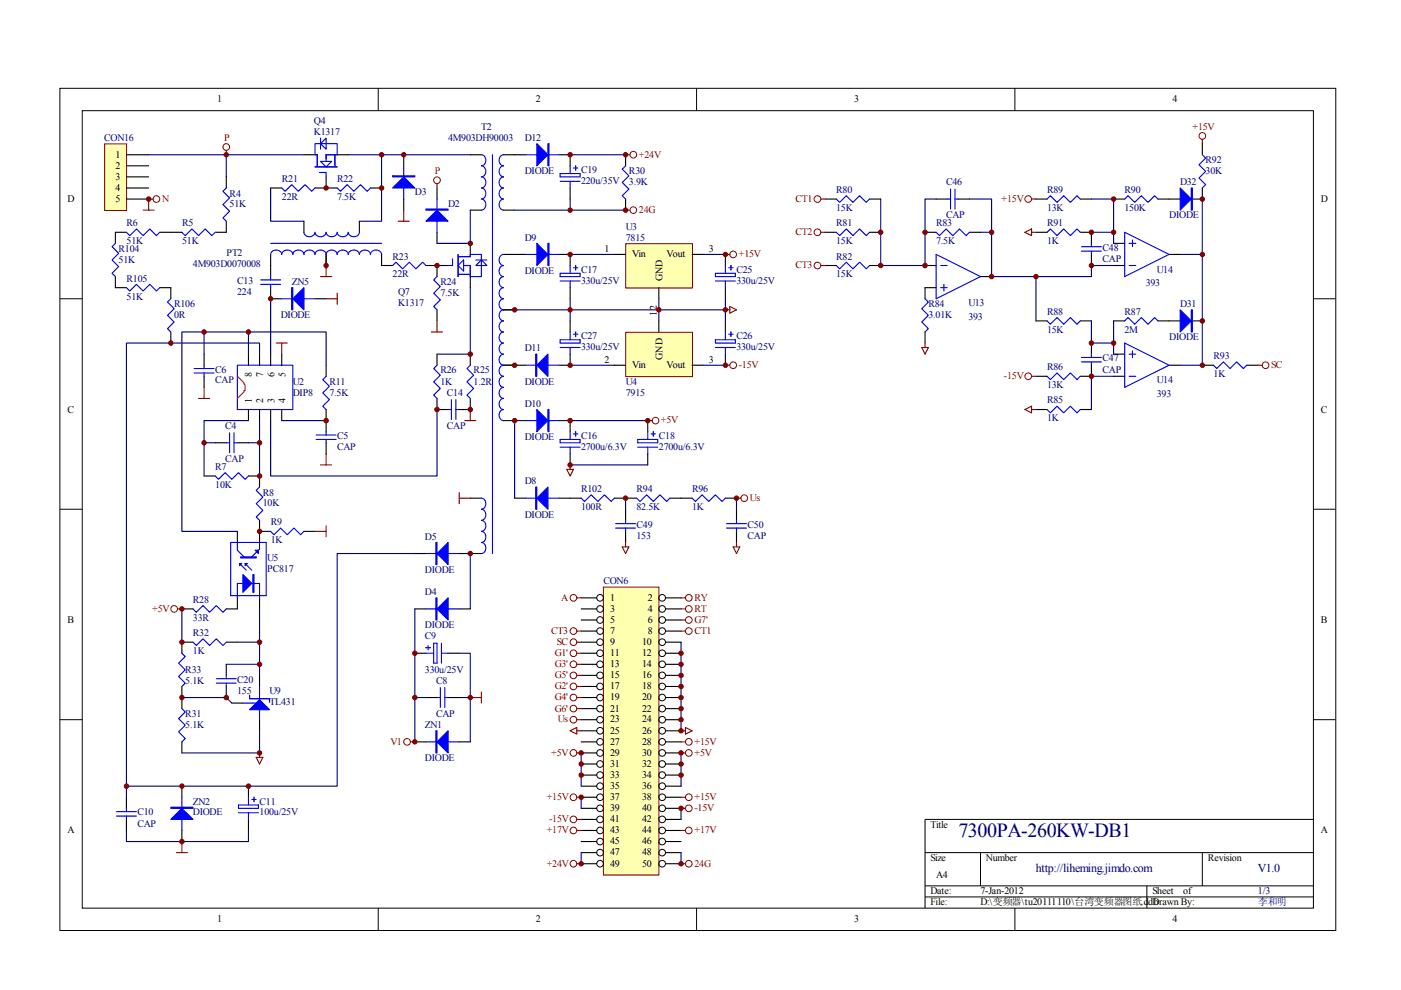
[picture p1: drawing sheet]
<svg xmlns="http://www.w3.org/2000/svg" width="297mm" height="210mm" viewBox="0 0 297 210" stroke-linecap="round" stroke-linejoin="round" font-family="sans-serif">
<g fill="none" stroke="#000" stroke-width=".21">
<path d="M12.7 18.7h270.5v178.6h-270.5zM80.2 18.7v4.7M147.7 18.7v4.7M215.2 18.7v4.7M17.4 23.5h261.1v169h-261.1zM12.7 63.3h4.7M278.4 63.3h4.7M12.7 108h4.7M278.4 108h4.7M12.7 152.6h4.7M278.4 152.6h4.7M278.4 173.7h-82.3v18.8"/>
<path d="M80.2 192.5v4.7M147.7 192.5v4.7M196.1 180.8h82.3M196.1 187.8h82.3M196.1 190.2h82.3M207.9 180.8v7M215.2 192.5v4.7M243.2 187.8v4.7M254.9 180.8v7"/>
</g>
<g fill="none" stroke="#000" stroke-width=".23">
<path d="M99.7 32.8h2.4M106.8 32.8h2.3M99.7 44.6h2.4M106.8 44.6h2.3M106.8 53.9h2.3M52.7 75.1v2.3M55 75.1v2.3M57.4 75.1v2.3M59.7 75.1v2.3M106.8 65.7h2.3M106.8 77.4h2.3M52.7 86.8v2.4"/>
<path d="M55 86.8v2.4M57.4 86.8v2.4M59.7 86.8v2.4M106.8 89.2h2.3M99.7 105.6h2.4M99.7 117.4h2.4"/>
</g>
<path d="M102.1 32.8a1.2 1.2 0 0 1 .9 1.2 1.2 1.2 0 0 1-.9 1.2 1.2 1.2 0 0 1 .9 1.1 1.2 1.2 0 0 1-.9 1.2 1.2 1.2 0 0 1 .9 1.2 1.2 1.2 0 0 1-.9 1.2 1.2 1.2 0 0 1 .9 1.1 1.2 1.2 0 0 1-.9 1.2 1.2 1.2 0 0 1 .9 1.2 1.2 1.2 0 0 1-.9 1.2M106.8 32.8a1.2 1.2 0 0 0-1 1.2 1.2 1.2 0 0 0 1 1.2 1.2 1.2 0 0 0-1 1.1 1.2 1.2 0 0 0 1 1.2 1.2 1.2 0 0 0-1 1.2 1.2 1.2 0 0 0 1 1.2 1.2 1.2 0 0 0-1 1.1 1.2 1.2 0 0 0 1 1.2 1.2 1.2 0 0 0-1 1.2 1.2 1.2 0 0 0 1 1.2M106.8 53.9a1.2 1.2 0 0 0-1 1.2 1.2 1.2 0 0 0 1 1.2 1.2 1.2 0 0 0-1 1.2 1.2 1.2 0 0 0 1 1.1 1.2 1.2 0 0 0-1 1.2 1.2 1.2 0 0 0 1 1.2 1.2 1.2 0 0 0-1 1.2 1.2 1.2 0 0 0 1 1.1 1.2 1.2 0 0 0-1 1.2 1.2 1.2 0 0 0 1 1.2M50.3 77.4h11.8v9.4h-11.8zM106.8 65.7a1.2 1.2 0 0 0-1 1.2 1.2 1.2 0 0 0 1 1.1 1.2 1.2 0 0 0-1 1.2 1.2 1.2 0 0 0 1 1.2 1.2 1.2 0 0 0-1 1.2 1.2 1.2 0 0 0 1 1.1 1.2 1.2 0 0 0-1 1.2 1.2 1.2 0 0 0 1 1.2 1.2 1.2 0 0 0-1 1.2 1.2 1.2 0 0 0 1 1.1 1.21 1.21 0 0 0-1 1.2 1.21 1.21 0 0 0 1 1.2 1.2 1.2 0 0 0-1 1.2 1.2 1.2 0 0 0 1 1.1 1.2 1.2 0 0 0-1 1.2 1.2 1.2 0 0 0 1 1.2 1.2 1.2 0 0 0-1 1.2 1.2 1.2 0 0 0 1 1.1 1.2 1.2 0 0 0-1 1.2 1.2 1.2 0 0 0 1 1.2M102.1 105.6a1.2 1.2 0 0 1 .9 1.2 1.2 1.2 0 0 1-.9 1.2 1.2 1.2 0 0 1 .9 1.1 1.2 1.2 0 0 1-.9 1.2 1.2 1.2 0 0 1 .9 1.2 1.2 1.2 0 0 1-.9 1.2 1.2 1.2 0 0 1 .9 1.1 1.2 1.2 0 0 1-.9 1.2 1.2 1.2 0 0 1 .9 1.2 1.2 1.2 0 0 1-.9 1.2" fill="none" stroke="#00f" stroke-width=".23"/>
<path d="M50.3 79.8l.3 .2a3.7 3.7 0 0 1 1.4 1.9v.9h-.3v.3l-1.4 1.4" fill="none" stroke="#f00" stroke-width=".23"/>
<path d="M22.3 30.6h4.5v14h-4.5z" fill="#ffffb0"/>
<g fill="none" stroke="#800000" stroke-width=".21">
<path d="M22.2 30.5h4.6v14.1h-4.6z"/>
<circle cx="48" cy="31.2" r=".7"/>
<circle cx="92.7" cy="38.2" r=".71"/>
<circle cx="36.9" cy="129.1" r=".71"/>
<circle cx="86.3" cy="157.3" r=".71"/>
</g>
<g fill="none" stroke="#000" stroke-width=".23">
<path d="M26.8 32.8h4.7M26.8 35.2h4.7M26.8 37.5h4.7M26.8 39.9h4.7M48 37.5v2.4M57.4 39.9h2.3M64.4 32.8h2.4M66.8 39.9h4.7M69.1 37.5v2.4M71.5 32.8h2.3M78.5 39.9h2.4M92.7 39.9v2.3"/>
<path d="M109.1 32.8h2.4M118.5 32.8h2.4v2.4M120.9 39.9v2.3M24.5 58.6v2.4h2.3M26.8 42.2h4.7M26.8 49.3h-2.3v2.3M33.9 49.3h4.7M48 46.9v2.4h-2.4M57.4 53.9v4.7M64.4 46.9v2.4M69.1 53.9v2.4M76.2 46.9v2.4"/>
<path d="M80.9 53.9v2.4h2.3M90.3 56.3h4.7M92.7 49.3v2.3M92.7 56.3v2.3M99.7 51.6v2.3M99.7 58.6v2.4M109.1 53.9h2.4M118.5 53.9h2.4v2.4M153.8 53.9v2.4M33.9 61h2.3v2.3M36.2 70.4v2.3M43.3 75.1v2.3"/>
<path d="M43.3 79.8v2.3M57.4 61v2.3h2.3M66.8 63.3h2.3M69.1 77.4v2.4M92.7 65.7v2.3M92.7 75.1v2.3M99.7 75.1v2.3M109.1 77.4h2.4M120.9 75.1v2.3h-2.4M120.9 61v2.3M120.9 68v2.4M153.8 61v2.3"/>
<path d="M153.8 68v2.4M153.8 75.1v2.3M45.6 93.9h2.4M50.3 93.9h2.4M69.1 86.8v4.7M69.1 93.9v2.3M92.7 84.5v2.3h2.3M99.7 84.5v2.3h-2.3M109.1 89.2h2.4M118.5 89.2h2.4v2.3M120.9 96.2v2.4M137.3 89.2v2.3"/>
<path d="M137.3 96.2v2.4M43.3 100.9h2.3M50.3 112.7v2.3M52.7 100.9h2.3v2.4M55 110.3v4.7M55 112.7h2.4M64.4 112.7h2.4M88 117.4h2.3M97.4 117.4h2.3M109.1 105.6h2.4M118.5 105.6h2.4M38.6 129.1h2.3"/>
<path d="M40.9 136.2h-2.3v2.3M48 136.2h2.3M50.3 126.8v2.3h-2.3M55 126.8v2.3M88 129.1h2.3M88 138.5h2.3M95 138.5h2.4M97.4 129.1h2.3M38.6 145.5v4.7M38.6 157.3v2.3M48 140.9v2.3M48 145.5v2.4"/>
<path d="M49.1 149.1h2.4M55 143.2v2.3M55 152.6v2.3M88 157.3h2.3M90.3 147.9h2.4M95 147.9h2.4M97.4 157.3h2.3M26.8 169v2.4M26.8 173.7v2.4M38.6 166.7v2.3M38.6 176.1v2.3M52.7 166.7v2.3"/>
<path d="M52.7 173.7v2.4"/>
</g>
<g fill="none" stroke="#00f" stroke-width=".23">
<path d="M48 39.9l-.7 .7 1.4 1.4-1.4 1.4 1.4 1.4-1.4 1.4 .7 .7M59.7 39.9l.7 .7 1.4-1.4 1.5 1.4 1.4-1.4 1.4 1.4 .7-.7M66.8 35.4h4.7M67.7 36.6h1.4v.9M68 30.5l1.1-1.2v2.3zM68 34.2h2.3l-1.2 1.2zM68 29.3v2.3M69.1 34.2v-1.4h2.4v-2.3h-4.7v2.3h.5v2.6M71 32.8v2.6M71.5 39.9l.7 .7 1.4-1.4 1.4 1.4 1.4-1.4 1.4 1.4 .7-.7M104.4 32.8v84.6M111.5 32.8h7"/>
<path d="M118.8 36.8h4.2v.7h-4.2zM118.8 38.4h4.2M120.9 35.2v1.6M120.9 38.4v1.5M121.6 35.6h.9M122.1 35.2v.9M24.5 51.6l-.7 .7 1.4 1.4-1.4 1.4 1.4 1.4-1.4 1.4 .7 .7M26.8 49.3l.7 .7 1.4-1.5 1.4 1.5 1.4-1.5 1.5 1.5 .7-.7M38.6 49.3l.7 .7 1.4-1.5 1.4 1.5 1.4-1.5 1.4 1.5 .7-.7M55.3 59.3h4.2M57.4 54a1.21 1.21 0 0 1 1.2-1 1.21 1.21 0 0 1 1.1 1 1.21 1.21 0 0 1 1.2-1 1.21 1.21 0 0 1 1.2 1 1.21 1.21 0 0 1 1.2-1 1.21 1.21 0 0 1 1.1 1 1.2 1.2 0 0 1 1.2-1 1.2 1.2 0 0 1 1.2 1 1.21 1.21 0 0 1 1.2-1 1.21 1.21 0 0 1 1.1 1M57.4 58.6v.7"/>
<path d="M57.4 51.6h23.5M64.4 49.3a1.21 1.21 0 0 0 1.2 .9 1.21 1.21 0 0 0 1.2-.9 1.21 1.21 0 0 0 1.2 .9 1.21 1.21 0 0 0 1.1-.9M69.1 49.3a1.21 1.21 0 0 0 1.2 .9 1.21 1.21 0 0 0 1.2-.9 1.21 1.21 0 0 0 1.2 .9 1.21 1.21 0 0 0 1.1-.9 1.21 1.21 0 0 0 1.2 .9 1.21 1.21 0 0 0 1.2-.9M69.1 54a1.21 1.21 0 0 1 1.2-1 1.21 1.21 0 0 1 1.2 1 1.21 1.21 0 0 1 1.2-1 1.21 1.21 0 0 1 1.1 1 1.21 1.21 0 0 1 1.2-1 1.21 1.21 0 0 1 1.2 1 1.2 1.2 0 0 1 1.2-1 1.2 1.2 0 0 1 1.1 1 1.21 1.21 0 0 1 1.2-1 1.21 1.21 0 0 1 1.2 1M83.2 56.3l.8-.7 1.4 1.4 1.4-1.4 1.4 1.4 1.4-1.4 .7 .7M92.7 58.6l-.8 .7 1.5 1.5-1.5 1.4 1.5 1.4-1.5 1.4 .8 .7M92.7 42.2v7.1M95.9 54.9v1.4h-.9M97.1 54.4h2.6v-.5h2.4v4.7h-2.4v-2.3h-1.4M97.1 53.9v4.7M97.1 58.2h2.6M97.1 56.3l1.2-1.2v2.4z"/>
<path d="M100.9 56.3l1.2-1.2 1.1 1.2zM100.9 55.1h2.3M111.5 53.9h7M118.8 57.9h4.2v.7h-4.2zM118.8 59.6h4.2M120.9 56.3v1.6M120.9 59.6v1.4M121.6 56.8h.9M122.1 56.3v.9M151.7 59.6h4.2M151.7 57.9h4.2v.7h-4.2zM153.8 56.3v1.6"/>
<path d="M153.8 59.6v1.4M154.5 56.8h.9M155 56.3v.9M26.8 61l.7 .7 1.4-1.4 1.4 1.4 1.4-1.4 1.5 1.4 .7-.7M36.2 63.3l-.7 .7 1.4 1.5-1.4 1.4 1.4 1.4-1.4 1.4 .7 .7M41.2 79.1h4.2M41.2 78.1h4.2M43.3 77.4v.7M43.3 79.1v.7M55.3 60.3h4.2M57.4 60.3v.7M59.7 63.3h7.1"/>
<path d="M69.1 79.8l-.7 .7 1.4 1.4-1.4 1.4 1.4 1.4-1.4 1.4 .7 .7M92.7 77.4l-.8 .7 1.5 1.4-1.5 1.5 1.5 1.4-1.5 1.4 .8 .7M99.7 77.4l-.7 .7 1.4 1.4-1.4 1.5 1.4 1.4-1.4 1.4 .7 .7M111.5 77.4h7M118.8 72h4.2v.7h-4.2zM118.8 73.7h4.2M120.9 70.4v1.6M120.9 73.7v1.4M121.6 70.9h.9M122.1 70.4v.9M151.7 73.7h4.2M151.7 72h4.2v.7h-4.2z"/>
<path d="M153.8 70.4v1.6M153.8 73.7v1.4M154.5 70.9h.9M155 70.4v.9M48 93.9h.7M48.7 91.8v4.2M49.6 93.9h.7M49.6 91.8v4.2M67 92.2h4.3M67 93.2h4.3M69.1 91.5v.7M69.1 93.2v.7"/>
<path d="M95 86.8h.7M95.7 84.7v4.2M96.7 86.8h.7M96.7 84.7v4.2M111.5 89.2h7M118.8 93.2h4.2v.7h-4.2zM118.8 94.8h4.2M120.9 91.5v1.7M120.9 94.8v1.4M121.6 92h.9M122.1 91.5v1M135.2 93.2h4.3v.7h-4.3z"/>
<path d="M135.2 94.8h4.3M137.3 91.5v1.7M137.3 94.8v1.4M138 92h1M138.5 91.5v1M45.6 100.9l.7 .7 1.4-1.4 1.4 1.4 1.5-1.4 1.4 1.4 .7-.7M48.9 115h7.5v11.3h-7.5zM50.3 115v1.7l1.4 1.4M50.8 119.5l1.4 1.4M52 119.5l1.4 1.4M55 103.3l-.7 .7 1.4 1.4-1.4 1.4 1.4 1.4-1.4 1.4 .7 .7M55 115v1.4l-1.6 1.7"/>
<path d="M57.4 112.7l.7 .7 1.4-1.4 1.4 1.4 1.4-1.4 1.4 1.4 .7-.7M90.3 117.4h7.1M111.5 105.6h7M38.6 138.5l.7 .7-1.4 1.4 1.4 1.4-1.4 1.4 1.4 1.4-.7 .7M40.9 129.1l.7 .7 1.4-1.4 1.4 1.4 1.5-1.4 1.4 1.4 .7-.7M40.9 136.2l.7 .7 1.4-1.5 1.4 1.5 1.5-1.5 1.4 1.5 .7-.7M50.3 126.8v-3.1h4.7v3.1M90.3 129.1h7.1M90.3 137.3h.9M90.3 138.5h1.6M90.8 136.9v.9M91.9 136.4h.8v4.2h-.8z"/>
<path d="M93.6 138.5h1.4M93.6 136.4v4.2M38.6 150.2l.7 .7-1.4 1.5 1.4 1.4-1.4 1.4 1.4 1.4-.7 .7M45.9 144.8h4.2M45.9 143.9h4.2M48 143.2v.7M48 144.8v.7M51.5 149.1h3.3M55 145.5v7.1M90.3 157.3h7.1M92.7 147.9h.7M93.4 145.8v4.2"/>
<path d="M94.3 147.9h.7M94.3 145.8v4.2M24.7 172.1h4.2M24.7 173h4.2M26.8 171.4v.7M26.8 173v.7M38.6 169v7.1M50.6 170.7h4.2v.7h-4.2zM50.6 172.3h4.2M52.7 169v1.7M52.7 172.3v1.4M53.4 169.5h.9"/>
<path d="M53.9 169v1"/>
</g>
<g fill="#800000" stroke="#800000" stroke-width=".21">
<circle cx="69.1" cy="39.9" r=".47"/>
<circle cx="92.7" cy="56.3" r=".47"/>
<circle cx="80.9" cy="32.8" r=".47"/>
<circle cx="80.9" cy="39.9" r=".47"/>
<circle cx="99.7" cy="75.1" r=".47"/>
<circle cx="69.1" cy="56.3" r=".47"/>
<circle cx="99.7" cy="86.8" r=".47"/>
<circle cx="57.4" cy="63.3" r=".47"/>
<circle cx="69.1" cy="89.2" r=".47"/>
<circle cx="92.7" cy="86.8" r=".47"/>
<circle cx="55" cy="93.9" r=".47"/>
<circle cx="43.3" cy="93.9" r=".47"/>
<circle cx="52.7" cy="70.4" r=".47"/>
<circle cx="48" cy="32.8" r=".47"/>
<circle cx="55" cy="100.9" r=".47"/>
<circle cx="55" cy="112.7" r=".47"/>
<circle cx="55" cy="136.2" r=".47"/>
<circle cx="38.6" cy="136.2" r=".47"/>
<circle cx="38.6" cy="147.9" r=".47"/>
<circle cx="48" cy="147.9" r=".47"/>
<circle cx="55" cy="140.8" r=".47"/>
<circle cx="38.6" cy="129.1" r=".47"/>
<circle cx="55" cy="159.6" r=".47"/>
<circle cx="43.3" cy="70.4" r=".47"/>
<circle cx="36.2" cy="72.7" r=".47"/>
<circle cx="38.6" cy="166.7" r=".47"/>
<circle cx="52.7" cy="166.7" r=".47"/>
<circle cx="38.6" cy="178.4" r=".47"/>
<circle cx="26.8" cy="166.7" r=".47"/>
<circle cx="88" cy="138.5" r=".47"/>
<circle cx="99.7" cy="117.4" r=".47"/>
<circle cx="88" cy="147.9" r=".47"/>
<circle cx="99.7" cy="147.9" r=".47"/>
<circle cx="88" cy="157.3" r=".47"/>
<circle cx="109.1" cy="77.4" r=".47"/>
</g>
<g fill="none" stroke="#000080" stroke-width=".23">
<path d="M31.5 32.8h32.9M48 32.8v4.7M57.4 39.9v7h7M73.8 32.8h25.9M80.9 32.8v14.1h-4.7M99.7 44.6v7h-7M43.3 70.4h-4.7v42.3h11.7M52.7 75.1v-4.7h16.4v7M52.7 70.4h-9.4v4.7M55 75.1v-2.4h-28.2v94h44.7v-49.3h16.5M57.4 63.3v11.8M99.7 61v14.1h-7"/>
<path d="M43.3 93.9h2.3M52.7 89.2h-9.4v11.7M52.7 93.9h2.3M55 89.2v11.7M59.7 89.2h9.4M92.7 86.8v14.1h-35.3v-11.7M99.7 117.4v11.7M38.6 129.1v7.1M50.3 136.2h4.7M55 129.1v14.1M88 129.1v28.2M97.4 138.5h2.3v18.8"/>
<path d="M38.6 147.9h9.4l1.1 1.2M48 140.9h7M55 154.9v4.7h-16.4M88 147.9h2.3M97.4 147.9h2.3M26.8 176.1v2.3h25.9v-2.3M26.8 166.7v2.3"/>
</g>
<g fill="none" stroke="#800000" stroke-width=".23">
<path d="M48 31.9v.9M92.7 38.9v1M30.3 44.6h2.4M31.5 42.2v2.4M68 58.6h2.3M69.1 56.3v2.3M58.6 72.7h2.3M59.7 72.7v2.4M69.1 63.3h2.4M71.5 62.2v2.3M91.5 70.4h2.3M92.7 68v2.4"/>
<path d="M42.1 84.5h2.3M43.3 82.1v2.4M68 98.6h2.3M69.1 96.2v2.4M98.5 89.2h2.4M99.7 86.8v2.4M66.8 112.7h2.3M69.1 111.5v2.3M97.4 104.4v2.4M97.4 105.6h2.3M37.6 129.1h1M55 159.6v1"/>
<path d="M87 157.3h1M99.7 147.9h2.4M102.1 146.7v2.4M38.6 178.4v2.4M54.3 160.6h1.4l-.7 1.4zM37.4 180.8h2.3"/>
</g>
<g fill="#00f" stroke="#00f" stroke-width=".23">
<path d="M62.1 63.3l2.3-2.3v4.7z"/>
<path d="M90.3 46.9l2.4-2.3 2.3 2.3z"/>
<path d="M51.5 121.8l1.9 1.9-1.9 1.9z"/>
<path d="M50.8 119.5h.5l-.5 .4z"/>
<path d="M52 119.5h.4l-.4 .4z"/>
<path d="M54.1 116.7h.7v.7z"/>
<path d="M52.9 150.5l2.1-2.1 2.1 2.1z"/>
<path d="M92.7 117.4l2.3-2.4v4.7z"/>
<path d="M92.7 129.1l2.3-2.3v4.7z"/>
<path d="M36.2 173.7l2.4-2.3 2.3 2.3z"/>
<path d="M92.7 157.3l2.3-2.4v4.7z"/>
<path d="M113.8 30.5l2.4 2.3-2.4 2.4z"/>
<path d="M113.8 51.6l2.4 2.3-2.4 2.4z"/>
<path d="M113.8 77.4l2.4-2.3v4.7z"/>
<path d="M113.8 86.8l2.4 2.4-2.4 2.3z"/>
<path d="M113.8 105.6l2.4-2.3v4.7z"/>
<path d="M61.8 61h.3v4.7h-.3z" fill-rule="evenodd"/>
<path d="M90.3 44.3h4.7v.3h-4.7z" fill-rule="evenodd"/>
<path d="M53.6 121.8h.3v3.8h-.3z" fill-rule="evenodd"/>
<path d="M51 118.1h3.3v.2h-3.3z" fill-rule="evenodd"/>
<path d="M52.9 147.4v.7h4.2v.7v-.7h-4.2z" fill-rule="evenodd"/>
<path d="M92.4 115h.3v4.7h-.3z" fill-rule="evenodd"/>
<path d="M92.4 126.8h.3v4.7h-.3z" fill-rule="evenodd"/>
<path d="M36.2 171.1h4.7v.3h-4.7z" fill-rule="evenodd"/>
<path d="M92.4 154.9h.3v4.7h-.3z" fill-rule="evenodd"/>
<path d="M116.2 30.5h.2v4.7h-.2z" fill-rule="evenodd"/>
<path d="M116.2 51.6h.2v4.7h-.2z" fill-rule="evenodd"/>
<path d="M113.6 75.1h.2v4.7h-.2z" fill-rule="evenodd"/>
<path d="M116.2 86.8h.2v4.7h-.2z" fill-rule="evenodd"/>
<path d="M113.6 103.3h.2v4.7h-.2z" fill-rule="evenodd"/>
</g>
<path d="M132.8 51.7h14v9.4h-14z" fill="#ffffb0"/>
<path d="M132.7 51.7h14.1v9.4h-14.1z" fill="none" stroke="#800000" stroke-width=".21"/>
<path d="M130.3 53.9h2.3M146.7 53.9h2.4M139.7 61v2.3" fill="none" stroke="#000" stroke-width=".23"/>
<path d="M132.8 70.5h14v9.4h-14z" fill="#ffffb0"/>
<g fill="none" stroke="#800000" stroke-width=".21">
<path d="M132.7 70.5h14.1v9.4h-14.1z"/>
<circle cx="134.3" cy="32.8" r=".71"/>
<circle cx="33.2" cy="42.2" r=".71"/>
<circle cx="134.3" cy="44.6" r=".71"/>
<circle cx="155.4" cy="53.9" r=".71"/>
<circle cx="155.4" cy="77.4" r=".71"/>
<circle cx="139" cy="89.2" r=".71"/>
<circle cx="157.8" cy="105.6" r=".71"/>
</g>
<g fill="none" stroke="#000" stroke-width=".23">
<path d="M132.6 32.8v2.4M132.6 42.2v2.4M130.3 77.4h2.3M139.7 68v2.4M146.7 77.4h2.4M120.9 105.6h2.3M130.3 105.6h4.7M132.6 108v2.3M132.6 112.7v2.3M142 105.6h4.7M153.8 105.6h2.4M156.2 108v2.3"/>
<path d="M156.2 112.7v2.3"/>
</g>
<path d="M132.6 35.2l-.7 .7 1.4 1.4-1.4 1.4 1.4 1.4-1.4 1.4 .7 .7M123.2 105.6l.7 .7 1.4-1.4 1.5 1.4 1.4-1.4 1.4 1.4 .7-.7M130.5 111h4.2M130.5 112h4.2M132.6 110.3v.7M132.6 112v.7M135 105.6l.7 .7 1.4-1.4 1.4 1.4 1.4-1.4 1.4 1.4 .7-.7M146.7 105.6l.7 .7 1.5-1.4 1.4 1.4 1.4-1.4 1.4 1.4 .7-.7M154 111h4.3M154 112h4.3M156.2 110.3v.7M156.2 112v.7" fill="none" stroke="#00f" stroke-width=".23"/>
<g fill="none" stroke="#800000" stroke-width=".23">
<path d="M132.6 32.8h1M31.5 42.2h1M132.6 44.6h1M153.8 53.9h.9M153.8 77.4h.9M153.8 65.7h.9M154.7 65l1.5 .7-1.5 .7zM120.2 99.5h1.4l-.7 1.4zM120.9 98.6v.9M137.3 89.2h1M131.9 116h1.4l-.7 1.4zM132.6 115v1"/>
<path d="M155.4 116h1.5l-.7 1.4zM156.2 105.6h.9M156.2 115v1"/>
</g>
<g fill="none" stroke="#000080" stroke-width=".23">
<path d="M120.9 32.8h11.7M109.1 44.6h23.5M120.9 42.2v2.4M120.9 53.9h9.4M149.1 53.9h4.7M120.9 63.3v4.7M120.9 77.4h9.4M139.7 63.3v4.7M149.1 77.4h4.7M153.8 63.3v2.4h-44.7M153.8 65.7v2.3M109.1 89.2v16.4"/>
<path d="M120.9 89.2h16.4M120.9 98.6h16.4M132.6 105.6v2.4M156.2 105.6v2.4"/>
</g>
<g fill="#800000" stroke="#800000" stroke-width=".21">
<circle cx="132.6" cy="32.8" r=".47"/>
<circle cx="120.9" cy="32.8" r=".47"/>
<circle cx="132.6" cy="44.6" r=".47"/>
<circle cx="120.9" cy="44.6" r=".47"/>
<circle cx="137.3" cy="89.2" r=".47"/>
<circle cx="120.9" cy="89.2" r=".47"/>
<circle cx="120.9" cy="98.6" r=".47"/>
<circle cx="109.1" cy="89.2" r=".47"/>
<circle cx="156.1" cy="105.6" r=".47"/>
<circle cx="132.6" cy="105.6" r=".47"/>
<circle cx="120.9" cy="53.9" r=".47"/>
<circle cx="109.1" cy="65.7" r=".47"/>
<circle cx="153.8" cy="53.9" r=".47"/>
<circle cx="153.8" cy="77.4" r=".47"/>
<circle cx="120.9" cy="77.4" r=".47"/>
<circle cx="153.8" cy="65.7" r=".47"/>
<circle cx="120.9" cy="65.7" r=".47"/>
<circle cx="139.7" cy="65.7" r=".47"/>
<circle cx="31.5" cy="42.2" r=".47"/>
</g>
<path d="M128 124.6h11.7v60.9h-11.7z" fill="#ffffb0"/>
<g fill="none" stroke="#800000" stroke-width=".21">
<path d="M127.9 124.5h11.8v61h-11.8z"/>
<circle cx="254.9" cy="28.8" r=".71"/>
<circle cx="173.3" cy="49.2" r=".71"/>
<circle cx="173.3" cy="56.3" r=".71"/>
<circle cx="173.3" cy="42.2" r=".71"/>
<circle cx="218" cy="42.2" r=".71"/>
<circle cx="218" cy="79.8" r=".71"/>
<circle cx="268.3" cy="77.4" r=".71"/>
<circle cx="121.6" cy="126.8" r=".71"/>
<circle cx="121.6" cy="133.8" r=".7"/>
<circle cx="121.6" cy="138.5" r=".7"/>
<circle cx="121.6" cy="136.2" r=".7"/>
<circle cx="146" cy="129.1" r=".71"/>
<circle cx="146" cy="126.8" r=".71"/>
<circle cx="146" cy="133.8" r=".71"/>
<circle cx="146" cy="131.5" r=".71"/>
<circle cx="121.6" cy="143.2" r=".71"/>
<circle cx="121.6" cy="145.5" r=".71"/>
<circle cx="121.6" cy="140.8" r=".71"/>
<circle cx="121.6" cy="159.6" r=".71"/>
<circle cx="121.6" cy="152.6" r=".7"/>
<circle cx="121.6" cy="147.9" r=".7"/>
<circle cx="121.6" cy="150.2" r=".7"/>
<circle cx="146" cy="157.3" r=".71"/>
<circle cx="146" cy="159.6" r=".71"/>
<circle cx="121.6" cy="173.7" r=".71"/>
<circle cx="121.6" cy="176.1" r=".71"/>
<circle cx="121.6" cy="169" r=".7"/>
<circle cx="146" cy="176.1" r=".71"/>
<circle cx="146" cy="171.4" r=".71"/>
<circle cx="146" cy="169" r=".71"/>
<circle cx="121.6" cy="183.1" r=".7"/>
<circle cx="146" cy="183.1" r=".71"/>
</g>
<g fill="none" stroke="#000" stroke-width=".21">
<circle cx="127.2" cy="129.1" r=".71"/>
<circle cx="127.2" cy="126.8" r=".71"/>
<circle cx="127.2" cy="133.8" r=".71"/>
<circle cx="127.2" cy="138.5" r=".71"/>
<circle cx="127.2" cy="136.2" r=".71"/>
<circle cx="127.2" cy="131.5" r=".71"/>
<circle cx="140.4" cy="129.1" r=".71"/>
<circle cx="140.4" cy="126.8" r=".71"/>
<circle cx="140.4" cy="133.8" r=".7"/>
<circle cx="140.4" cy="138.5" r=".7"/>
<circle cx="140.4" cy="136.2" r=".7"/>
<circle cx="140.4" cy="131.5" r=".7"/>
<circle cx="127.2" cy="143.2" r=".71"/>
<circle cx="127.2" cy="157.3" r=".71"/>
<circle cx="127.2" cy="145.5" r=".71"/>
<circle cx="127.2" cy="140.8" r=".71"/>
<circle cx="127.2" cy="159.6" r=".71"/>
<circle cx="127.2" cy="152.6" r=".71"/>
<circle cx="127.2" cy="147.9" r=".71"/>
<circle cx="127.2" cy="154.9" r=".71"/>
<circle cx="127.2" cy="150.2" r=".71"/>
<circle cx="140.4" cy="143.2" r=".71"/>
<circle cx="140.4" cy="157.3" r=".71"/>
<circle cx="140.4" cy="145.5" r=".71"/>
<circle cx="140.4" cy="140.8" r=".71"/>
<circle cx="140.4" cy="159.6" r=".71"/>
<circle cx="140.4" cy="152.6" r=".7"/>
<circle cx="140.4" cy="147.9" r=".7"/>
<circle cx="140.4" cy="154.9" r=".7"/>
<circle cx="140.4" cy="150.2" r=".7"/>
<circle cx="127.2" cy="173.7" r=".71"/>
<circle cx="127.2" cy="176.1" r=".71"/>
<circle cx="127.2" cy="162" r=".71"/>
<circle cx="127.2" cy="164.3" r=".71"/>
<circle cx="127.2" cy="171.4" r=".71"/>
<circle cx="127.2" cy="169" r=".71"/>
<circle cx="127.2" cy="178.4" r=".71"/>
<circle cx="127.2" cy="166.7" r=".71"/>
<circle cx="140.4" cy="173.7" r=".71"/>
<circle cx="140.4" cy="176.1" r=".71"/>
<circle cx="140.4" cy="162" r=".7"/>
<circle cx="140.4" cy="164.3" r=".7"/>
<circle cx="140.4" cy="171.4" r=".7"/>
<circle cx="140.4" cy="169" r=".7"/>
<circle cx="140.4" cy="178.4" r=".7"/>
<circle cx="140.4" cy="166.7" r=".7"/>
<circle cx="127.2" cy="180.8" r=".71"/>
<circle cx="127.2" cy="183.1" r=".71"/>
<circle cx="140.4" cy="180.8" r=".7"/>
<circle cx="140.4" cy="183.1" r=".7"/>
</g>
<g fill="none" stroke="#000" stroke-width=".23">
<path d="M85.6 32.8v2.4M254.9 39.9v2.3h-2.3M254.9 30.5v2.3M85.6 42.2v2.4M175 42.2h2.3M175 49.3h2.3M175 56.3h2.3M184.4 42.2h2.3M184.4 49.3h2.3M184.4 56.3h2.3M196.1 49.3h2.4M196.1 56.3h2.4"/>
<path d="M198.5 42.2h2.3M203.2 42.2h2.3M205.5 49.3h2.4M207.9 58.6h2.3M219.6 42.2h2.4M219.6 49.3h2.4M229 42.2h2.4M229 49.3h2.4v2.3M231.4 53.9v2.4M236.1 42.2h2.4M236.1 56.3h2.4M236.1 51.6h2.4"/>
<path d="M245.5 42.2h4.7M247.9 53.9h2.3M196.1 70.4v2.3M198.5 61h-2.4v2.3M219.6 79.8h2.4M219.6 68h2.4M229 68h2.4M231.4 77.4v2.4h-2.4M231.4 72.7v2.4M236.1 79.8h2.4M236.1 75.1h2.4M236.1 68h2.4"/>
<path d="M245.5 68h4.7M247.9 77.4h2.3M252.6 68h2.3M254.9 77.4h2.4M264.3 77.4h2.4M219.6 86.8h2.4M229 86.8h2.4M123.2 126.8h3.3M123.2 129.1h3.3M123.2 131.5h3.3M123.2 133.8h3.3M123.2 136.2h3.3"/>
<path d="M123.2 138.5h3.3M141.1 126.8h3.3M141.1 129.1h3.3M141.1 131.5h3.3M141.1 133.8h3.3M141.1 136.2h3.3M141.1 138.5h3.3M123.2 140.9h3.3M123.2 143.2h3.3M123.2 145.5h3.3M123.2 147.9h3.3M123.2 150.2h3.3"/>
<path d="M123.2 152.6h3.3M123.2 154.9h3.3M123.2 157.3h3.3M123.2 159.6h3.3M141.1 140.9h3.3M141.1 143.2h3.3M141.1 145.5h3.3M141.1 147.9h3.3M141.1 150.2h3.3M141.1 152.6h3.3M141.1 154.9h3.3M141.1 157.3h3.3"/>
<path d="M141.1 159.6h3.3M123.2 162h3.3M123.2 164.3h3.3M123.2 166.7h3.3M123.2 169h3.3M123.2 171.4h3.3M123.2 173.7h3.3M123.2 176.1h3.3M123.2 178.4h3.3M141.1 162h3.3M141.1 164.3h3.3M141.1 166.7h3.3"/>
<path d="M141.1 169h3.3M141.1 171.4h3.3M141.1 173.7h3.3M141.1 176.1h3.3M141.1 178.4h3.3M123.2 180.8h3.3M123.2 183.1h3.3M141.1 180.8h3.3M141.1 183.1h3.3"/>
</g>
<g fill="none" stroke="#800000" stroke-width=".23">
<path d="M254.9 29.5v1M84.4 46.9h2.4M85.6 44.6v2.3M174 42.2h1M174 49.3h1M174 56.3h1M217.3 49.3l1.4-.8v1.5zM218.7 42.2h.9M218.7 49.3h.9M195.4 73.7h1.4l-.7 1.4zM196.1 72.7v1M218.7 79.8h.9"/>
<path d="M266.7 77.4h.9M217.3 86.8l1.4-.7v1.4zM218.7 86.8h.9M122.3 126.8h.9M122.3 133.8h.9M122.3 136.2h.9M122.3 138.5h.9M144.4 126.8h.9M144.4 129.1h.9M144.4 131.5h.9M144.4 133.8h.9M120.9 154.9l1.4-.7v1.4z"/>
<path d="M122.3 140.9h.9M122.3 143.2h.9M122.3 145.5h.9M122.3 147.9h.9M122.3 150.2h.9M122.3 152.6h.9M122.3 154.9h.9M122.3 159.6h.9M144.4 154.9h.9M144.4 157.3h.9M144.4 159.6h.9M145.3 154.2l1.4 .7-1.4 .7z"/>
<path d="M122.3 169h.9M122.3 173.7h.9M122.3 176.1h.9M144.4 169h.9M144.4 171.4h.9M144.4 176.1h.9M122.3 183.1h.9M144.4 183.1h.9"/>
</g>
<g fill="none" stroke="#000080" stroke-width=".23">
<path d="M186.7 42.2v14.1h9.4v-14.1h2.4M205.5 42.2h4.7v16.4h21.2v-2.3h4.7M207.9 49.3h2.3M219.6 58.6v9.4M231.4 42.2h4.7v9.4M231.4 49.3h4.7M250.2 53.9h4.7M254.9 42.2v35.2h-4.7M231.4 68v4.7h4.7M236.1 68v7.1M236.1 79.8h-4.7v7M144.4 136.2v18.7"/>
<path d="M123.2 159.6v7.1M144.4 159.6v7.1M123.2 169v2.4M144.4 171.4v2.3M123.2 180.8v2.3M144.4 180.8v2.3"/>
</g>
<g fill="#800000" stroke="#800000" stroke-width=".21">
<circle cx="123.2" cy="159.6" r=".47"/>
<circle cx="123.2" cy="162" r=".47"/>
<circle cx="123.2" cy="164.3" r=".47"/>
<circle cx="144.4" cy="159.6" r=".47"/>
<circle cx="144.4" cy="162" r=".47"/>
<circle cx="144.4" cy="164.3" r=".47"/>
<circle cx="144.4" cy="154.9" r=".47"/>
<circle cx="144.4" cy="138.5" r=".47"/>
<circle cx="144.4" cy="140.8" r=".47"/>
<circle cx="144.4" cy="143.2" r=".47"/>
<circle cx="144.4" cy="145.5" r=".47"/>
<circle cx="144.4" cy="147.9" r=".47"/>
<circle cx="144.4" cy="150.2" r=".47"/>
<circle cx="144.4" cy="152.6" r=".47"/>
<circle cx="123.2" cy="169" r=".47"/>
<circle cx="144.4" cy="171.4" r=".47"/>
<circle cx="144.4" cy="183.1" r=".47"/>
<circle cx="123.2" cy="183.1" r=".47"/>
<circle cx="99.7" cy="51.6" r=".47"/>
<circle cx="85.6" cy="32.8" r=".47"/>
<circle cx="186.7" cy="49.3" r=".47"/>
<circle cx="186.7" cy="56.3" r=".47"/>
<circle cx="196.1" cy="56.3" r=".47"/>
<circle cx="210.2" cy="58.6" r=".47"/>
<circle cx="236.1" cy="49.3" r=".47"/>
<circle cx="236.1" cy="72.7" r=".47"/>
<circle cx="196.1" cy="49.3" r=".47"/>
<circle cx="236.1" cy="42.2" r=".47"/>
<circle cx="231.4" cy="49.2" r=".47"/>
<circle cx="231.4" cy="79.8" r=".47"/>
<circle cx="254.9" cy="42.2" r=".47"/>
<circle cx="254.9" cy="77.4" r=".47"/>
<circle cx="231.4" cy="56.3" r=".47"/>
<circle cx="231.4" cy="72.7" r=".47"/>
<circle cx="210.2" cy="49.3" r=".47"/>
<circle cx="219.6" cy="58.6" r=".47"/>
<circle cx="254.9" cy="68" r=".47"/>
<circle cx="254.9" cy="53.9" r=".47"/>
</g>
<g fill="none" stroke="#00f" stroke-width=".23">
<path d="M85.6 35.2v7M254.9 32.8l.7 .7-1.4 1.4 1.4 1.4-1.4 1.4 1.4 1.5-.7 .7M177.3 42.2l.7 .7 1.4-1.4 1.4 1.4 1.5-1.4 1.4 1.4 .7-.7M177.3 49.3l.7 .7 1.4-1.5 1.4 1.5 1.5-1.5 1.4 1.5 .7-.7M177.3 56.3l.7 .7 1.4-1.4 1.4 1.4 1.5-1.4 1.4 1.4 .7-.7M198.5 49.3l.7 .7 1.4-1.5 1.4 1.5 1.4-1.5 1.4 1.5 .7-.7M198.5 53.9l9.4 4.7-9.4 4.7zM199.4 56.3h1.4M200.8 42.2h.7M201.5 40.1v4.2M202.5 42.2h.7M202.5 40.1v4.2"/>
<path d="M222 42.2l.7-.7 1.4 1.4 1.4-1.4 1.4 1.4 1.4-1.4 .7 .7M222 49.3l.7-.8 1.4 1.5 1.4-1.5 1.4 1.5 1.4-1.5 .7 .8M229.3 52.3h4.2M229.3 53.2h4.2M231.4 51.6v.7M231.4 53.2v.7M238.5 42.2l.7-.7 1.4 1.4 1.4-1.4 1.4 1.4 1.4-1.4 .7 .7M238.5 49.3l9.4 4.6-9.4 4.7zM239.4 56.3h1.4M239.4 51.6h1.4M240.1 50.9v1.4M196.1 63.3l.7 .7-1.4 1.5 1.4 1.4-1.4 1.4 1.4 1.4-.7 .7"/>
<path d="M199.4 61h1.4M200.1 60.3v1.4M222 68l.7 .7 1.4-1.4 1.4 1.4 1.4-1.4 1.4 1.4 .7-.7M222 79.8l.7 .7 1.4-1.4 1.4 1.4 1.4-1.4 1.4 1.4 .7-.7M229.3 75.8h4.2M229.3 76.7h4.2M231.4 75.1v.7M231.4 76.7v.7M238.5 68l.7-.7 1.4 1.4 1.4-1.4 1.4 1.4 1.4-1.4 .7 .7M238.5 72.7l9.4 4.7-9.4 4.7zM239.4 79.8h1.4M239.4 75.1h1.4"/>
<path d="M240.1 74.4v1.4M257.3 77.4l.7 .7 1.4-1.4 1.4 1.4 1.4-1.4 1.4 1.4 .7-.7M222 86.8l.7 .7 1.4-1.4 1.4 1.4 1.4-1.4 1.4 1.4 .7-.7"/>
</g>
<g fill="#00f" stroke="#00f" stroke-width=".23">
<path d="M83.2 39.9l2.4-2.4 2.4 2.4z"/>
<path d="M250.2 39.9l2.4 2.3-2.4 2.4z"/>
<path d="M250.2 65.7l2.4 2.3-2.4 2.4z"/>
<path d="M83.2 37.3h4.8v.2h-4.8z" fill-rule="evenodd"/>
<path d="M252.6 39.9h.2v4.7h-.2z" fill-rule="evenodd"/>
<path d="M252.6 65.7h.2v4.7h-.2z" fill-rule="evenodd"/>
</g>
<text font-size="4.2" fill="#000080" x="203.2" y="177.4">7300PA-260KW-DB1</text>
<g font-size="2.5" fill="#000080">
<text x="219.6" y="184.8">http://liheming.jimdo.com</text>
<text x="266.7" y="184.8">V1.0</text>
</g>
<g font-size="2.1">
<text x="46.1" y="21.7">1</text>
<text x="113.6" y="21.7">2</text>
<text x="181.1" y="21.7">3</text>
<text x="248.6" y="21.7">4</text>
<text x="24.5" y="33.5">1</text>
<text x="24.5" y="35.7">2</text>
<text x="24.5" y="38.1">3</text>
<text x="24.5" y="40.5">4</text>
<text x="14.3" y="42.8">D</text>
<text x="24.5" y="42.8">5</text>
<text x="280.1" y="42.8">D</text>
<text x="128.2" y="53.4">1</text>
<text x="150.3" y="53.4">3</text>
<text x="134" y="54.5">Vin</text>
<text x="140.5" y="59.6" transform="rotate(-90 140.5 59.6)">GND</text>
<text x="141.3" y="54.5">Vout</text>
<text x="139.3" y="66.9" transform="rotate(-90 139.3 66.9)">12</text>
<text x="128.2" y="76.9">2</text>
<text x="140.5" y="76.3" transform="rotate(-90 140.5 76.3)">GND</text>
<text x="150.3" y="76.9">3</text>
<text x="53.4" y="80" transform="rotate(-90 53.4 80)">8</text>
<text x="55.8" y="80" transform="rotate(-90 55.8 80)">7</text>
<text x="58.2" y="80" transform="rotate(-90 58.2 80)">6</text>
<text x="60.5" y="80" transform="rotate(-90 60.5 80)">5</text>
<text x="134" y="78.1">Vin</text>
<text x="141.3" y="78.1">Vout</text>
<text x="14.3" y="87.5">C</text>
<text x="53.4" y="85.4" transform="rotate(-90 53.4 85.4)">1</text>
<text x="55.8" y="85.4" transform="rotate(-90 55.8 85.4)">2</text>
<text x="58.2" y="85.4" transform="rotate(-90 58.2 85.4)">3</text>
<text x="60.5" y="85.4" transform="rotate(-90 60.5 85.4)">4</text>
<text x="280.1" y="87.5">C</text>
<text x="129.4" y="127.4">1</text>
<text x="129.4" y="129.7">3</text>
<text x="137.3" y="127.4">2</text>
<text x="137.3" y="129.7">4</text>
<text x="14.3" y="132.1">B</text>
<text x="129.4" y="132.1">5</text>
<text x="129.4" y="134.4">7</text>
<text x="129.4" y="136.8">9</text>
<text x="136.1" y="136.8">10</text>
<text x="137.3" y="132.1">6</text>
<text x="137.3" y="134.4">8</text>
<text x="280.1" y="132.1">B</text>
<text x="129.4" y="139.1">11</text>
<text x="129.4" y="141.5">13</text>
<text x="129.4" y="143.8">15</text>
<text x="136.1" y="139.1">12</text>
<text x="136.1" y="141.5">14</text>
<text x="136.1" y="143.8">16</text>
<text x="129.4" y="146.1">17</text>
<text x="129.4" y="148.5">19</text>
<text x="136.1" y="146.1">18</text>
<text x="136.1" y="148.5">20</text>
<text x="129.4" y="150.9">21</text>
<text x="129.4" y="153.2">23</text>
<text x="129.4" y="155.5">25</text>
<text x="136.1" y="150.9">22</text>
<text x="136.1" y="153.2">24</text>
<text x="136.1" y="155.5">26</text>
<text x="129.4" y="157.9">27</text>
<text x="129.4" y="160.3">29</text>
<text x="136.1" y="157.9">28</text>
<text x="136.1" y="160.3">30</text>
<text x="129.4" y="162.6">31</text>
<text x="129.4" y="164.9">33</text>
<text x="129.4" y="167.3">35</text>
<text x="136.1" y="162.6">32</text>
<text x="136.1" y="164.9">34</text>
<text x="136.1" y="167.3">36</text>
<text x="129.4" y="169.6">37</text>
<text x="129.4" y="172">39</text>
<text x="136.1" y="169.6">38</text>
<text x="136.1" y="172">40</text>
<text x="14.3" y="176.7">A</text>
<text x="129.4" y="174.3">41</text>
<text x="129.4" y="176.7">43</text>
<text x="129.4" y="179">45</text>
<text x="136.1" y="174.3">42</text>
<text x="136.1" y="176.7">44</text>
<text x="136.1" y="179">46</text>
<text x="197.3" y="175.5">Title</text>
<text x="280.1" y="176.7">A</text>
<text x="129.4" y="181.4">47</text>
<text x="129.4" y="183.7">49</text>
<text x="136.1" y="181.4">48</text>
<text x="136.1" y="183.7">50</text>
<text x="197.3" y="182.6">Size</text>
<text x="209" y="182.6">Number</text>
<text x="256.1" y="182.6">Revision</text>
<text x="197.3" y="189.6">Date:</text>
<text x="197.3" y="192">File:</text>
<text x="198.5" y="186.1">A4</text>
<text x="207.9" y="189.6">7-Jan-2012</text>
<text x="207.9" y="192">D:\变频器\tu20111110\台湾变频器图纸.ddb</text>
<text x="244.3" y="189.6">Sheet</text>
<text x="244.3" y="192">Drawn By:</text>
<text x="250.9" y="189.6">of</text>
<text x="46.1" y="195.5">1</text>
<text x="113.6" y="195.5">2</text>
<text x="181.1" y="195.5">3</text>
<text x="248.6" y="195.5">4</text>
</g>
<g font-size="2.1" fill="#000080">
<text x="22.1" y="29.9">CON16</text>
<text x="66.5" y="26.3">Q4</text>
<text x="66.5" y="28.7">K1317</text>
<text x="95" y="29.9">4M903DH90003</text>
<text x="102" y="27.5">T2</text>
<text x="111.3" y="29.9">D12</text>
<text x="255.6" y="34.6">R92</text>
<text x="48.7" y="41.7">R4</text>
<text x="59.8" y="38.6">R21</text>
<text x="71.5" y="38.6">R22</text>
<text x="88" y="41.4">D3</text>
<text x="111.3" y="36.9">DIODE</text>
<text x="123.2" y="36.7">C19</text>
<text x="123.2" y="39">220u/35V</text>
<text x="133.3" y="36.9">R30</text>
<text x="133.3" y="39.3">3.9K</text>
<text x="177.3" y="40.9">R80</text>
<text x="200.6" y="39.3">C46</text>
<text x="222" y="40.9">R89</text>
<text x="238.4" y="40.9">R90</text>
<text x="250.2" y="39.3">D32</text>
<text x="255.6" y="36.9">30K</text>
<text x="48.7" y="44">51K</text>
<text x="59.8" y="42.3">22R</text>
<text x="71.5" y="42.3">7.5K</text>
<text x="95" y="43.8">D2</text>
<text x="177.3" y="44.7">15K</text>
<text x="200.6" y="46.3">CAP</text>
<text x="222" y="44.7">13K</text>
<text x="238.4" y="44.7">150K</text>
<text x="247.9" y="46.3">DIODE</text>
<text x="25.1" y="53.4">R104</text>
<text x="26.8" y="48">R6</text>
<text x="26.8" y="51.7">51K</text>
<text x="38.6" y="48">R5</text>
<text x="38.6" y="51.7">51K</text>
<text x="111.3" y="51.1">D9</text>
<text x="132.7" y="48.7">U3</text>
<text x="132.7" y="51.1">7815</text>
<text x="177.3" y="48">R81</text>
<text x="177.3" y="51.7">15K</text>
<text x="198.5" y="48">R83</text>
<text x="198.5" y="51.7">7.5K</text>
<text x="222" y="48">R91</text>
<text x="222" y="51.7">1K</text>
<text x="233.8" y="53.2">C48</text>
<text x="25.1" y="55.7">51K</text>
<text x="26.8" y="59.7">R105</text>
<text x="40.9" y="56.7">4M903D0070008</text>
<text x="48" y="54.3">PT2</text>
<text x="83.2" y="55">R23</text>
<text x="83.2" y="58.8">22R</text>
<text x="111.3" y="58.1">DIODE</text>
<text x="123.2" y="57.8">C17</text>
<text x="156.1" y="57.8">C25</text>
<text x="177.3" y="55">R82</text>
<text x="177.3" y="58.8">15K</text>
<text x="233.8" y="55.5">CAP</text>
<text x="245.3" y="57.8">U14</text>
<text x="26.8" y="63.5">51K</text>
<text x="36.9" y="65.1">R106</text>
<text x="50.3" y="60.2">C13</text>
<text x="50.3" y="62.5">224</text>
<text x="61.9" y="60.5">ZN5</text>
<text x="84.4" y="62.5">Q7</text>
<text x="84.4" y="64.9">K1317</text>
<text x="93.4" y="60.5">R24</text>
<text x="93.4" y="62.8">7.5K</text>
<text x="123.2" y="60.2">330u/25V</text>
<text x="156.1" y="60.2">330u/25V</text>
<text x="196.8" y="65.1">R84</text>
<text x="205.3" y="64.9">U13</text>
<text x="242.9" y="60.6">393</text>
<text x="250.2" y="65.1">D31</text>
<text x="36.9" y="67.5">0R</text>
<text x="59.5" y="67.5">DIODE</text>
<text x="123.2" y="71.9">C27</text>
<text x="156.1" y="71.9">C26</text>
<text x="196.8" y="67.5">3.01K</text>
<text x="205.3" y="67.7">393</text>
<text x="222" y="66.7">R88</text>
<text x="222" y="70.5">15K</text>
<text x="238.4" y="66.7">R87</text>
<text x="238.4" y="70.5">2M</text>
<text x="111.3" y="74.5">D11</text>
<text x="123.2" y="74.3">330u/25V</text>
<text x="156.1" y="74.3">330u/25V</text>
<text x="233.8" y="76.6">C47</text>
<text x="247.9" y="72.2">DIODE</text>
<text x="257.3" y="76.1">R93</text>
<text x="45.6" y="79">C6</text>
<text x="45.6" y="81.3">CAP</text>
<text x="62.1" y="81.5">U2</text>
<text x="62.1" y="83.9">DIP8</text>
<text x="69.8" y="81.5">R11</text>
<text x="69.8" y="83.9">7.5K</text>
<text x="93.4" y="79.2">R26</text>
<text x="93.4" y="81.5">1K</text>
<text x="94.7" y="83.9">C14</text>
<text x="100.4" y="79.2">R25</text>
<text x="100.4" y="81.5">1.2R</text>
<text x="111.3" y="81.5">DIODE</text>
<text x="132.7" y="81.5">U4</text>
<text x="132.7" y="83.9">7915</text>
<text x="222" y="78.5">R86</text>
<text x="222" y="82.3">13K</text>
<text x="233.8" y="79">CAP</text>
<text x="245.3" y="81.3">U14</text>
<text x="257.3" y="79.9">1K</text>
<text x="111.3" y="86.3">D10</text>
<text x="222" y="85.5">R85</text>
<text x="222" y="89.3">1K</text>
<text x="245.3" y="84.2">393</text>
<text x="47.8" y="90.9">C4</text>
<text x="71.5" y="93.1">C5</text>
<text x="71.5" y="95.4">CAP</text>
<text x="94.7" y="90.9">CAP</text>
<text x="111.3" y="93.3">DIODE</text>
<text x="123.2" y="93.1">C16</text>
<text x="123.2" y="95.4">2700u/6.3V</text>
<text x="139.7" y="93.1">C18</text>
<text x="139.7" y="95.4">2700u/6.3V</text>
<text x="45.6" y="99.7">R7</text>
<text x="47.8" y="98">CAP</text>
<text x="45.6" y="103.4">10K</text>
<text x="55.7" y="105.1">R8</text>
<text x="55.7" y="107.4">10K</text>
<text x="111.3" y="102.7">D8</text>
<text x="123.2" y="104.3">R102</text>
<text x="135" y="104.3">R94</text>
<text x="146.7" y="104.3">R96</text>
<text x="57.4" y="111.4">R9</text>
<text x="111.3" y="109.7">DIODE</text>
<text x="123.2" y="108.1">100R</text>
<text x="135" y="111.9">C49</text>
<text x="135" y="108.1">82.5K</text>
<text x="146.7" y="108.1">1K</text>
<text x="158.5" y="111.9">C50</text>
<text x="56.6" y="118.9">U5</text>
<text x="57.4" y="115.2">1K</text>
<text x="90.1" y="114.5">D5</text>
<text x="135" y="114.2">153</text>
<text x="158.5" y="114.2">CAP</text>
<text x="56.6" y="121.3">PC817</text>
<text x="90.1" y="121.5">DIODE</text>
<text x="127.9" y="123.9">CON6</text>
<text x="40.9" y="127.9">R28</text>
<text x="40.9" y="131.6">33R</text>
<text x="90.1" y="126.2">D4</text>
<text x="40.9" y="134.9">R32</text>
<text x="90.1" y="133.2">DIODE</text>
<text x="90.1" y="135.6">C9</text>
<text x="39.3" y="142.6">R33</text>
<text x="40.9" y="138.6">1K</text>
<text x="90.1" y="142.6">330u/25V</text>
<text x="39.3" y="145">5.1K</text>
<text x="50.3" y="144.7">C20</text>
<text x="50.3" y="147.1">155</text>
<text x="57.1" y="147.1">U9</text>
<text x="57.1" y="149.5">TL431</text>
<text x="92.5" y="145">C8</text>
<text x="39.3" y="152">R31</text>
<text x="39.3" y="154.4">5.1K</text>
<text x="90.1" y="154.4">ZN1</text>
<text x="92.5" y="152">CAP</text>
<text x="90.1" y="161.4">DIODE</text>
<text x="29.1" y="172.9">C10</text>
<text x="40.9" y="170.6">ZN2</text>
<text x="40.9" y="172.9">DIODE</text>
<text x="55" y="170.6">C11</text>
<text x="55" y="172.9">100u/25V</text>
<text x="29.1" y="175.3">CAP</text>
<text x="266.7" y="192">李和明</text>
<text x="266.7" y="189.6">1/3</text>
</g>
<g font-size="2.1" fill="#800000">
<text x="47.5" y="29.9">P</text>
<text x="252.8" y="27.5">+15V</text>
<text x="135.5" y="33.5">+24V</text>
<text x="92.2" y="36.9">P</text>
<text x="34.4" y="42.8">N</text>
<text x="135.5" y="45.1">24G</text>
<text x="168.7" y="42.8">CT1</text>
<text x="212.3" y="42.8">+15V</text>
<text x="168.7" y="49.9">CT2</text>
<text x="156.6" y="54.5">+15V</text>
<text x="168.7" y="56.9">CT3</text>
<text x="156.6" y="78.1">-15V</text>
<text x="212.9" y="80.4">-15V</text>
<text x="269.5" y="78.1">SC</text>
<text x="140.1" y="89.8">+5V</text>
<text x="159" y="106.2">Us</text>
<text x="32.3" y="129.7">+5V</text>
<text x="119" y="127.4">A</text>
<text x="147.2" y="127.4">RY</text>
<text x="147.2" y="129.7">RT</text>
<text x="116.8" y="134.4">CT3</text>
<text x="118" y="136.8">SC</text>
<text x="147.2" y="132.1">G7'</text>
<text x="147.2" y="134.4">CT1</text>
<text x="117.6" y="139.1">G1'</text>
<text x="117.6" y="141.5">G3'</text>
<text x="117.6" y="143.8">G5'</text>
<text x="117.6" y="146.1">G2'</text>
<text x="117.6" y="148.5">G4'</text>
<text x="117.6" y="150.9">G6'</text>
<text x="118.3" y="153.2">Us</text>
<text x="82.8" y="157.9">V1</text>
<text x="116.8" y="160.3">+5V</text>
<text x="147.2" y="157.9">+15V</text>
<text x="147.2" y="160.3">+5V</text>
<text x="115.9" y="169.6">+15V</text>
<text x="147.2" y="169.6">+15V</text>
<text x="147.2" y="172">-15V</text>
<text x="115.9" y="176.7">+17V</text>
<text x="116.4" y="174.3">-15V</text>
<text x="147.2" y="176.7">+17V</text>
<text x="115.9" y="183.7">+24V</text>
<text x="147.2" y="183.7">24G</text>
</g>
</svg>
